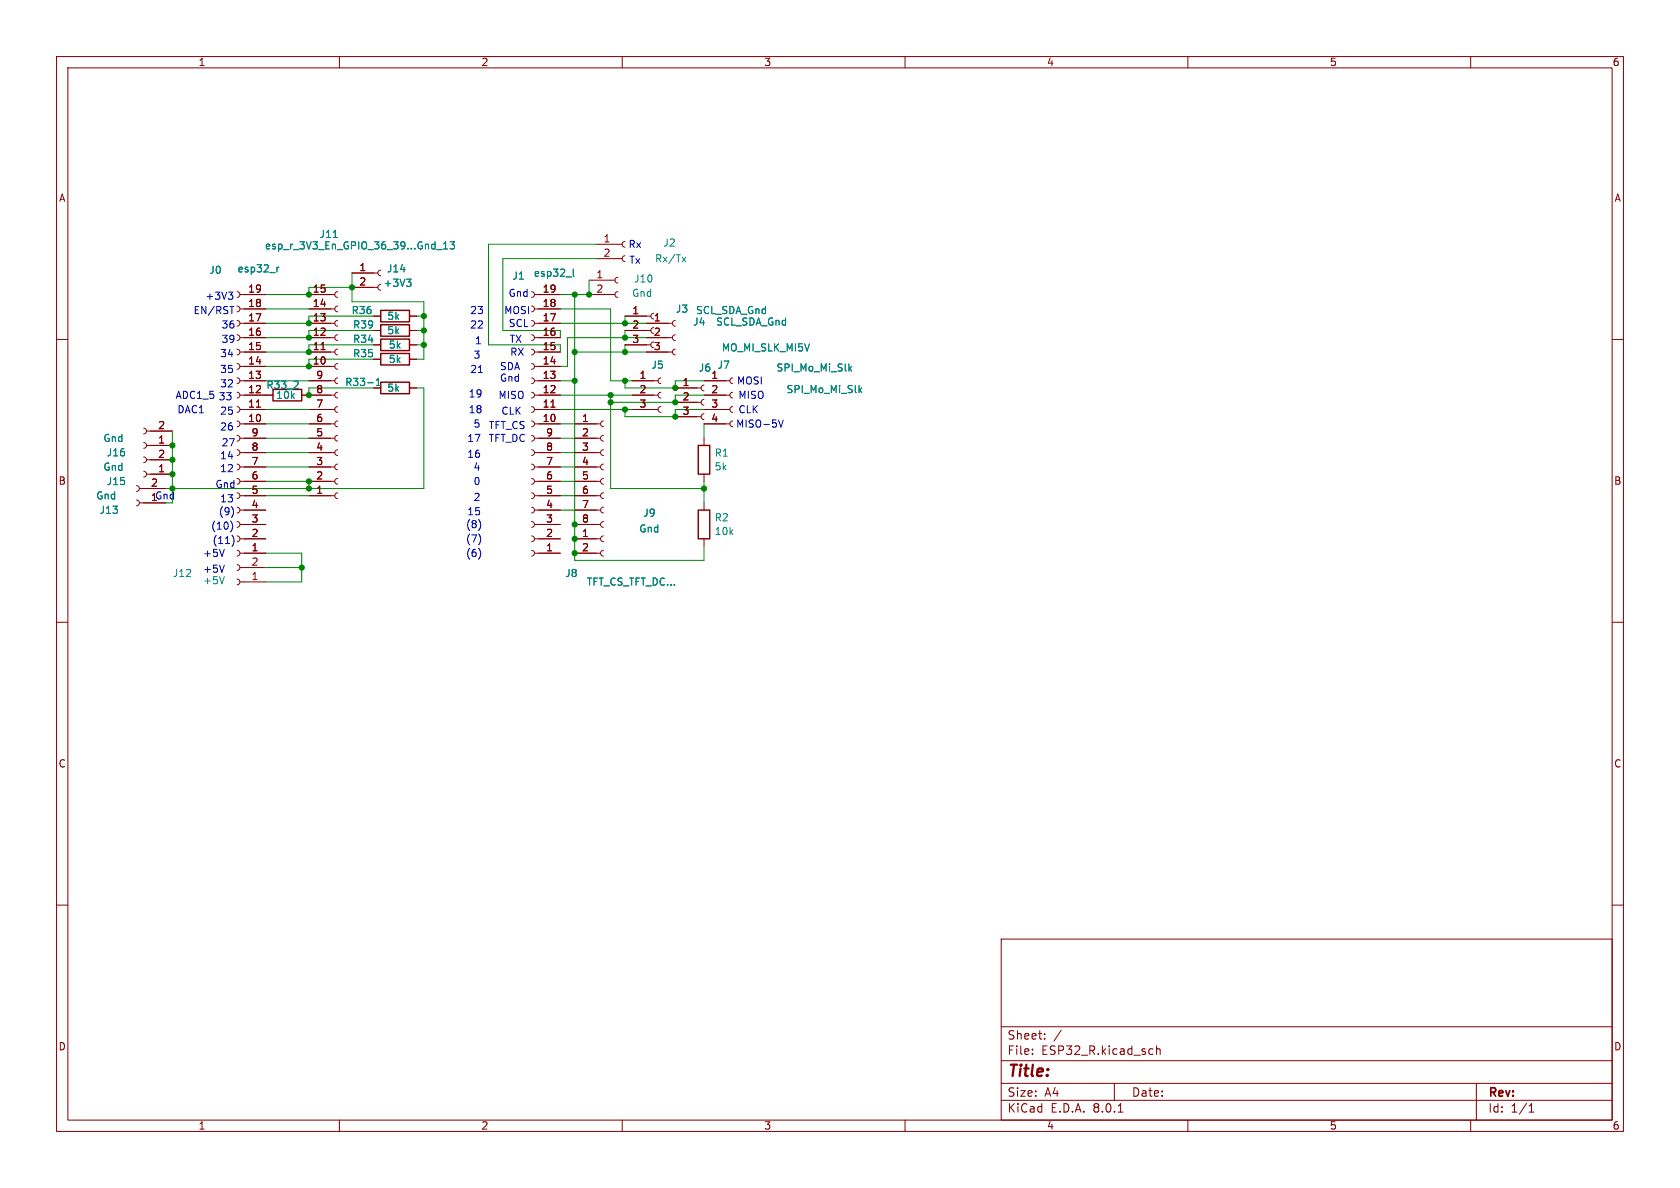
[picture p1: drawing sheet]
<svg xmlns="http://www.w3.org/2000/svg" width="297mm" height="210mm" viewBox="0 0 297 210" stroke-linecap="round" stroke-linejoin="round" font-family="sans-serif">
<g fill="none" stroke="#840000" stroke-width=".18">
<path d="M10 10h277v190h-277zM12 12h273v186h-273zM60 10v2M110 10v2M160 10v2M210 10v2M260 10v2M10 60h2M41.9 51.6l.4 .1 .1 .4-.1 .3-.4 .2M41.9 54.1l.4 .2 .1 .3-.1 .4-.4 .1M41.9 56.6l.4 .2 .1 .4-.1 .3-.4 .2M41.9 59.2l.4 .1 .1 .4-.1 .3-.4 .2"/>
<path d="M42.4 52.1h4.6M42.4 54.6h4.6M42.4 57.2h4.6M42.4 59.7h4.6M54.6 52.1h4.6M54.6 54.6h4.6M54.6 57.2h4.6M54.6 59.7h4.6M59.7 51.6l-.4 .1-.1 .4 .1 .3 .4 .2M59.7 54.1l-.4 .2-.1 .3 .1 .4 .4 .1M59.7 56.6l-.4 .2-.1 .4 .1 .3 .4 .2M59.7 59.2l-.4 .1-.1 .4 .1 .3 .4 .2"/>
<path d="M62.2 50.8h4.6M62.2 48.3h4.6M66 55.9h1.3M66 58.4h1.3M67.3 50.3l-.3 .1-.2 .4 .2 .4 .3 .1M67.3 47.8l-.3 .1-.2 .4 .2 .3 .3 .2M72.4 55.9h1.3M72.4 58.4h1.3M94 51.6l.3 .1 .2 .4-.2 .3-.3 .2M94 54.1l.3 .2 .2 .3-.2 .4-.3 .1M94 56.6l.3 .2 .2 .4-.2 .3-.3 .2M94 59.2l.3 .1 .2 .4-.2 .3-.3 .2"/>
<path d="M94.5 52.1h4.6M94.5 54.6h4.6M94.5 57.2h4.6M94.5 59.7h4.6M104.1 52.1h4.6M104.1 49.5h4.6M105.4 45.7h4.6M105.4 43.2h4.6M109.2 51.6l-.3 .1-.2 .4 .2 .3 .3 .2M109.2 49l-.3 .2-.2 .3 .2 .4 .3 .1M110.5 45.2l-.4 .2-.1 .3 .1 .4 .4 .1M110.5 42.7l-.4 .1-.1 .4 .1 .3 .4 .2"/>
<path d="M110.5 55.9h4.6M110.5 58.4h4.6M114.3 57.2h4.6M114.3 59.7h4.6M119.4 59.2l-.4 .1-.1 .4 .1 .3 .4 .2M119.4 56.6l-.4 .2-.1 .4 .1 .3 .4 .2M285 60h2M25.4 75.7l.4 .1 .1 .4-.1 .4-.4 .1M25.4 78.2l.4 .2 .1 .3-.1 .4-.4 .1M25.9 76.2h4.6M25.9 78.7h4.6M41.9 61.7l.4 .2 .1 .3-.1 .4-.4 .1"/>
<path d="M41.9 64.3l.4 .1 .1 .4-.1 .3-.4 .2M41.9 66.8l.4 .2 .1 .3-.1 .4-.4 .1M41.9 69.3l.4 .2 .1 .4-.1 .3-.4 .2M41.9 71.9l.4 .1 .1 .4-.1 .3-.4 .2M41.9 74.4l.4 .2 .1 .3-.1 .4-.4 .1M41.9 77l.4 .1 .1 .4-.1 .3-.4 .2M41.9 79.5l.4 .2 .1 .3-.1 .4-.4 .1M42.4 77.5h4.6M42.4 74.9h4.6M42.4 62.2h4.6M42.4 64.8h4.6M42.4 67.3h4.6"/>
<path d="M42.4 69.9h5.9M42.4 72.4h4.6M45.3 72h.8M53.3 69.9h5.9M54.6 77.5h4.6M54.6 74.9h4.6M54.6 62.2h4.6M54.6 64.8h4.6M54.6 67.3h4.6M54.6 72.4h4.6M56.8 61.8h.7M59.7 61.7l-.4 .2-.1 .3 .1 .4 .4 .1"/>
<path d="M59.7 64.3l-.4 .1-.1 .4 .1 .3 .4 .2M59.7 66.8l-.4 .2-.1 .3 .1 .4 .4 .1M59.7 69.3l-.4 .2-.1 .4 .1 .3 .4 .2M59.7 71.9l-.4 .1-.1 .4 .1 .3 .4 .2M59.7 74.4l-.4 .2-.1 .3 .1 .4 .4 .1M59.7 77l-.4 .1-.1 .4 .1 .3 .4 .2M59.7 79.5l-.4 .2-.1 .3 .1 .4 .4 .1M66 61h1.3M66 63.5h1.3M66 68.6h1.3M72.4 61h1.3M72.4 63.5h1.3"/>
<path d="M72.4 68.6h1.3M94 61.7l.3 .2 .2 .3-.2 .4-.3 .1M94 64.3l.3 .1 .2 .4-.2 .3-.3 .2M94 66.8l.3 .2 .2 .3-.2 .4-.3 .1M94 69.3l.3 .2 .2 .4-.2 .3-.3 .2M94 71.9l.3 .1 .2 .4-.2 .3-.3 .2M94 74.4l.3 .2 .2 .3-.2 .4-.3 .1M94 77l.3 .1 .2 .4-.2 .3-.3 .2M94 79.5l.3 .2 .2 .3-.2 .4-.3 .1M94.5 77.5h4.6M94.5 74.9h4.6M94.5 62.2h4.6"/>
<path d="M94.5 64.8h4.6M94.5 67.3h4.6M94.5 69.9h4.6M94.5 72.4h4.6M97.4 72h.7M101.6 77.5h4.6M101.6 74.9h4.6M106.7 79.5l-.4 .2-.1 .3 .1 .4 .4 .1M106.7 77l-.4 .1-.1 .4 .1 .3 .4 .2M106.7 74.4l-.4 .2-.1 .3 .1 .4 .4 .1M110.5 61h4.6M111.8 67.3h4.5"/>
<path d="M111.8 69.9h4.5M111.8 72.4h4.5M114.3 62.2h4.6M116.8 71.9l-.3 .1-.2 .4 .2 .3 .3 .2M116.8 69.3l-.3 .2-.2 .4 .2 .3 .3 .2M116.8 66.8l-.3 .2-.2 .3 .2 .4 .3 .1M119.4 61.7l-.4 .2-.1 .3 .1 .4 .4 .1M119.4 73.7h4.6M119.4 71.1h4.6M119.4 68.6h4.6M124.5 73.2l-.4 .1-.1 .4 .1 .3 .4 .2M124.5 70.6l-.4 .2-.1 .3 .1 .4 .4 .1"/>
<path d="M124.5 68.1l-.4 .1-.1 .4 .1 .3 .4 .2M124.5 74.9h4.5M124.5 77.5v1.2M124.5 67.3h4.5M124.5 69.9h4.5M124.5 72.4h4.5M129.5 74.4l-.3 .2-.2 .3 .2 .4 .3 .1M129.5 71.9l-.3 .1-.2 .4 .2 .3 .3 .2M129.5 69.3l-.3 .2-.2 .4 .2 .3 .3 .2M129.5 66.8l-.3 .2-.2 .3 .2 .4 .3 .1M24.1 85.9l.4 .1 .1 .4-.1 .3-.4 .2M24.1 88.4l.4 .1 .1 .4-.1 .4-.4 .1"/>
<path d="M24.6 86.4h4.6M24.6 88.9h4.6M25.4 80.8l.4 .1 .1 .4-.1 .3-.4 .2M25.4 83.3l.4 .2 .1 .3-.1 .4-.4 .1M25.9 81.3h4.6M25.9 83.8h4.6M41.9 99.8l.4 .2 .1 .3-.1 .4-.4 .1M41.9 82l.4 .2 .1 .4-.1 .3-.4 .2M41.9 84.6l.4 .1 .1 .4-.1 .3-.4 .2M41.9 87.1l.4 .2 .1 .3-.1 .4-.4 .1M41.9 89.7l.4 .1 .1 .4-.1 .3-.4 .2M41.9 92.2l.4 .2 .1 .3-.1 .4-.4 .1"/>
<path d="M41.9 94.7l.4 .2 .1 .4-.1 .3-.4 .2M41.9 97.3l.4 .1 .1 .4-.1 .3-.4 .2M42.4 92.7h4.6M42.4 90.2h4.6M42.4 87.6h4.6M42.4 85.1h4.6M42.4 82.6h4.6M42.4 80h4.6M42.4 97.8h4.6M42.4 95.3h4.6M54.6 87.6h4.6M54.6 85.1h4.6"/>
<path d="M54.6 82.6h4.6M54.6 80h4.6M59.7 82l-.4 .2-.1 .4 .1 .3 .4 .2M59.7 84.6l-.4 .1-.1 .4 .1 .3 .4 .2M59.7 87.1l-.4 .2-.1 .3 .1 .4 .4 .1M94 82l.3 .2 .2 .4-.2 .3-.3 .2M94 84.6l.3 .1 .2 .4-.2 .3-.3 .2M94 87.1l.3 .2 .2 .3-.2 .4-.3 .1M94 89.7l.3 .1 .2 .4-.2 .3-.3 .2M94 92.2l.3 .2 .2 .3-.2 .4-.3 .1M94 94.7l.3 .2 .2 .4-.2 .3-.3 .2M94 97.3l.3 .1 .2 .4-.2 .3-.3 .2"/>
<path d="M94.5 92.7h4.6M94.5 90.2h4.6M94.5 87.6h4.6M94.5 85.1h4.6M94.5 82.6h4.6M94.5 80h4.6M94.5 97.8h4.6M94.5 95.3h4.6M101.6 92.7h4.6M101.6 90.2h4.6M101.6 87.6h4.6M101.6 85.1h4.6"/>
<path d="M101.6 82.6h4.6M101.6 80h4.6M101.6 97.8h4.6M101.6 95.3h4.6M106.7 92.2l-.4 .2-.1 .3 .1 .4 .4 .1M106.7 89.7l-.4 .1-.1 .4 .1 .3 .4 .2M106.7 87.1l-.4 .2-.1 .3 .1 .4 .4 .1M106.7 84.6l-.4 .1-.1 .4 .1 .3 .4 .2M106.7 82l-.4 .2-.1 .4 .1 .3 .4 .2M106.7 97.3l-.4 .1-.1 .4 .1 .3 .4 .2M106.7 94.7l-.4 .2-.1 .4 .1 .3 .4 .2M124.5 83.8v1.3"/>
<path d="M124.5 88.9v1.3M124.5 95.3v1.2M10 110h2M41.9 102.4l.4 .1 .1 .4-.1 .3-.4 .2M42.4 100.3h4.6M42.4 102.9h4.6M285 110h2M10 160h2M285 160h2M177 166h108v32h-108zM60 198v2M110 198v2"/>
<path d="M160 198v2M177 194.5h108M177 191.5h108M177 187.5h108M177 181.5h108M182.5 186.3v.1M182.5 185.5v.1M184.7 183.6v.1M184.7 182.8v.1M187.6 182.1l-1.3 2M197 191.5v3M197.7 196.6h.8"/>
<path d="M203.7 185.4l.1 .1M203.8 186.3l-.1 .1M204.5 184.9v1.5M204.5 185.5l.2-.1 .3 .1 .1 .9M210 198v2M260 198v2M261 191.5v6.5M270.3 196.6h.9M270.3 195.5l.4-.4v1.5"/>
</g>
<path d="M67.3 54.9h5.1v2h-5.1zM67.3 57.4h5.1v2h-5.1zM67.3 59.9h5.1v2.1h-5.1zM48.3 68.8h5v2.1h-5zM67.3 62.5h5.1v2h-5.1zM67.3 67.6h5.1v2h-5.1zM123.4 78.7h2.1v5.1h-2.1zM123.4 90.2h2.1v5.1h-2.1z" fill="none" stroke="#840000" stroke-width=".25"/>
<g fill="none" stroke="#008484" stroke-width=".18">
<path d="M49 47.2v.9M49.3 47.2l-.3 .3M58.9 42h.7M71.9 49.3h.8l-.5 .5M72.4 49.8l.3 .3v.3l-.3 .2M77.2 44.1h1M78.4 44h.7M78.4 43.1l.4-.4v1.3M79.6 42.7h.8l-.5 .5 .4 .1v.6l-.2 .1-.5-.1M100.1 49h.9M101.3 47.6v1.1l.2 .1M120.6 45.5l.6 .8"/>
<path d="M121.2 45.5l-.6 .8M66.5 68.1h.8M66.5 67.2l.4-.3v1.2M150.2 65.1l.4 .5M150.6 64.8l-.5 .4M152 68.9l.4 .5M152.4 68.6l-.5 .5M39.7 101.9l-.5 1.3"/>
</g>
<g fill="none" stroke="#0000c2" stroke-width=".18">
<path d="M40.4 51.6h.8l-.5 .5M40.6 54.2h.8M40.9 52.1l.3 .3v.3l-.3 .2M84.6 65.9h.7M137.6 74.2l.5 1.3 .4-1.3M39.7 99.9l-.5 1.3M39.7 97.1l-.5 1.3M40.8 92.2a1.49 1.49 0 0 1 0 1.8M41.1 94.7a1.49 1.49 0 0 1 0 1.8M41.2 90.1v.8M84.9 97.5v.8M84.9 92.4v.8"/>
<path d="M84.9 94.9v.9"/>
</g>
<g fill="none" stroke="#008400" stroke-width=".18">
<path d="M47 54.6h7.6M62.2 48.3v5h12.7v10.2h-1.2M62.2 50.8h-7.6v1.3h-7.6M66 58.4h-11.4v1.3h-7.6M66 55.9h-11.4v1.3h-7.6M73.7 58.4h1.2M73.7 55.9h1.2M99.1 54.6h8.8v12.7h3.9M99.1 57.2h15.2M101.6 52.1v47h22.9v-2.6M104.1 49.5v2.6h-5M105.4 45.7h-16.5v12.7h10.2v1.3"/>
<path d="M105.4 43.2h-19v17.8h12.7v1.2M110.5 55.9v1.3M110.5 58.4v1.3M114.3 59.7h-14v5.1h-1.2M30.5 76.2v12.7M47 74.9h7.6M47 67.3h7.6M47 77.5h7.6M47 72.4h7.6M66 63.5h-11.4v1.3h-7.6M66 61h-11.4v1.2h-7.6M66 68.6h-11.4v1.3"/>
<path d="M73.7 68.6h1.2v17.8h-45.7M73.7 61h1.2M99.1 74.9h2.5M99.1 67.3h2.5M99.1 77.5h2.5M99.1 72.4h12.7M99.1 69.9h12.7M101.6 62.2h12.7M107.9 69.9v16.5h16.6M110.5 67.3v1.3h8.9v-1.3h5.1M110.5 61v1.2M110.5 72.4v1.3h8.9v-1.3h5.1"/>
<path d="M124.5 74.9v2.6M124.5 69.9h-5.1v1.2h-11.5M47 80h7.6M47 82.6h7.6M47 85.1h7.6v1.3M47 97.8h6.3v5.1h-6.3M47 87.6h7.6M99.1 80h2.5M99.1 82.6h2.5M99.1 87.6h2.5M99.1 85.1h2.5M99.1 90.2h2.5"/>
<path d="M124.5 85.1v3.8M47 100.3h6.3"/>
</g>
<g fill="#008400" stroke="#008400" stroke-width=".18">
<circle cx="30.5" cy="86.4" r=".46"/>
<circle cx="30.5" cy="78.7" r=".46"/>
<circle cx="30.5" cy="81.3" r=".46"/>
<circle cx="30.5" cy="83.8" r=".46"/>
<circle cx="53.3" cy="100.3" r=".46"/>
<circle cx="110.5" cy="62.2" r=".46"/>
<circle cx="110.5" cy="59.7" r=".46"/>
<circle cx="101.6" cy="52.1" r=".46"/>
<circle cx="104.1" cy="52.1" r=".46"/>
<circle cx="101.6" cy="62.2" r=".46"/>
<circle cx="110.5" cy="57.2" r=".46"/>
<circle cx="107.9" cy="71.1" r=".46"/>
<circle cx="110.5" cy="72.4" r=".46"/>
<circle cx="107.9" cy="69.9" r=".46"/>
<circle cx="101.6" cy="67.3" r=".46"/>
<circle cx="101.6" cy="95.3" r=".46"/>
<circle cx="101.6" cy="97.8" r=".46"/>
<circle cx="101.6" cy="92.7" r=".46"/>
<circle cx="124.5" cy="86.4" r=".46"/>
<circle cx="74.9" cy="61" r=".46"/>
<circle cx="54.6" cy="52.1" r=".46"/>
<circle cx="54.6" cy="57.2" r=".46"/>
<circle cx="62.2" cy="50.8" r=".46"/>
<circle cx="54.6" cy="59.7" r=".46"/>
<circle cx="74.9" cy="55.9" r=".46"/>
<circle cx="74.9" cy="58.4" r=".46"/>
<circle cx="110.5" cy="67.3" r=".46"/>
<circle cx="54.6" cy="62.2" r=".46"/>
<circle cx="54.6" cy="64.8" r=".46"/>
<circle cx="54.6" cy="86.4" r=".46"/>
<circle cx="54.6" cy="85.1" r=".46"/>
<circle cx="54.6" cy="69.9" r=".46"/>
<circle cx="119.4" cy="68.6" r=".46"/>
<circle cx="119.4" cy="71.1" r=".46"/>
<circle cx="119.4" cy="73.7" r=".46"/>
</g>
<text font-size="2.8" fill="#840000" x="178" y="190.9">Title:</text>
<g font-size="2.1" fill="#840000">
<text x="178" y="184">Sheet:</text>
<text x="178" y="186.7">File:</text>
<text x="184.1" y="186.7">ESP32_R.kicad_sch</text>
<text x="178" y="196.9">KiCad</text>
<text x="178" y="194.1">Size:</text>
<text x="184.7" y="194.1">A4</text>
<text x="185.7" y="196.9">E.D.A.</text>
<text x="193.3" y="196.9">8.0.1</text>
<text x="200" y="194.1">Date:</text>
<text x="263" y="194.3">Rev:</text>
<text x="263" y="196.9">Id:</text>
<text x="267.1" y="196.9">1/1</text>
</g>
<g font-size="1.8" fill="#840000">
<text x="35" y="11.9">1</text>
<text x="85" y="11.9">2</text>
<text x="135" y="11.9">3</text>
<text x="185" y="11.9">4</text>
<text x="235" y="11.9">5</text>
<text x="285" y="11.9">6</text>
<text x="10.3" y="35.9">A</text>
<text x="285.3" y="35.9">A</text>
<text x="106.6" y="42.9">1</text>
<text x="106.6" y="45.5">2</text>
<text x="43.8" y="51.8">19</text>
<text x="55.2" y="51.8">15</text>
<text x="63.4" y="48">1</text>
<text x="63.4" y="50.5">2</text>
<text x="95.8" y="51.8">19</text>
<text x="105.3" y="49.3">1</text>
<text x="105.3" y="51.8">2</text>
<text x="43.8" y="59.4">16</text>
<text x="43.8" y="56.9">17</text>
<text x="43.8" y="54.4">18</text>
<text x="55.2" y="59.4">12</text>
<text x="55.2" y="56.9">13</text>
<text x="55.2" y="54.4">14</text>
<text x="95.8" y="59.4">16</text>
<text x="95.8" y="56.9">17</text>
<text x="95.8" y="54.4">18</text>
<text x="111.7" y="55.6">1</text>
<text x="111.7" y="58.2">2</text>
<text x="115.5" y="56.9">1</text>
<text x="115.5" y="59.4">2</text>
<text x="43.8" y="64.5">14</text>
<text x="43.8" y="62">15</text>
<text x="55.2" y="64.5">10</text>
<text x="55.2" y="62">11</text>
<text x="95.8" y="64.5">14</text>
<text x="95.8" y="62">15</text>
<text x="111.7" y="60.7">3</text>
<text x="115.5" y="62">3</text>
<text x="43.8" y="69.6">12</text>
<text x="43.8" y="67.1">13</text>
<text x="55.8" y="69.6">8</text>
<text x="55.8" y="67.1">9</text>
<text x="95.8" y="69.6">12</text>
<text x="95.8" y="67.1">13</text>
<text x="113" y="67.1">1</text>
<text x="113" y="69.6">2</text>
<text x="120.6" y="68.3">1</text>
<text x="120.6" y="70.9">2</text>
<text x="125.7" y="69.6">2</text>
<text x="27.9" y="75.9">2</text>
<text x="43.8" y="74.7">10</text>
<text x="43.8" y="72.1">11</text>
<text x="44.4" y="77.2">9</text>
<text x="55.8" y="77.2">5</text>
<text x="55.8" y="74.7">6</text>
<text x="55.8" y="72.1">7</text>
<text x="95.8" y="74.7">10</text>
<text x="95.8" y="72.1">11</text>
<text x="96.4" y="77.2">9</text>
<text x="102.8" y="74.7">1</text>
<text x="102.8" y="77.2">2</text>
<text x="113" y="72.1">3</text>
<text x="120.6" y="73.4">3</text>
<text x="125.7" y="72.1">3</text>
<text x="125.7" y="74.7">4</text>
<text x="27.9" y="78.5">1</text>
<text x="27.9" y="83.6">1</text>
<text x="27.9" y="81">2</text>
<text x="44.4" y="82.3">7</text>
<text x="44.4" y="79.8">8</text>
<text x="55.8" y="82.3">3</text>
<text x="55.8" y="79.8">4</text>
<text x="96.4" y="82.3">7</text>
<text x="96.4" y="79.8">8</text>
<text x="102.8" y="79.8">3</text>
<text x="102.8" y="82.3">4</text>
<text x="10.3" y="85.9">B</text>
<text x="26.6" y="86.1">2</text>
<text x="26.6" y="88.6">1</text>
<text x="44.4" y="89.9">4</text>
<text x="44.4" y="87.4">5</text>
<text x="44.4" y="84.8">6</text>
<text x="55.8" y="87.4">1</text>
<text x="55.8" y="84.8">2</text>
<text x="96.4" y="89.9">4</text>
<text x="96.4" y="87.4">5</text>
<text x="96.4" y="84.8">6</text>
<text x="102.8" y="84.8">5</text>
<text x="102.8" y="87.4">6</text>
<text x="102.8" y="89.9">7</text>
<text x="285.3" y="85.9">B</text>
<text x="44.4" y="95">2</text>
<text x="44.4" y="92.5">3</text>
<text x="96.4" y="95">2</text>
<text x="96.4" y="92.5">3</text>
<text x="102.8" y="92.5">8</text>
<text x="102.8" y="95">1</text>
<text x="44.4" y="100.1">2</text>
<text x="44.4" y="97.5">1</text>
<text x="96.4" y="97.5">1</text>
<text x="102.8" y="97.5">2</text>
<text x="44.4" y="102.6">1</text>
<text x="10.3" y="135.9">C</text>
<text x="285.3" y="135.9">C</text>
<text x="10.3" y="185.9">D</text>
<text x="285.3" y="185.9">D</text>
<text x="35" y="199.9">1</text>
<text x="85" y="199.9">2</text>
<text x="135" y="199.9">3</text>
<text x="185" y="199.9">4</text>
<text x="235" y="199.9">5</text>
<text x="285" y="199.9">6</text>
</g>
<g font-size="1.8" fill="#008484">
<text x="46.7" y="44.3">esp_r_3V3_En_GPIO_36_39...Gnd_13</text>
<text x="56.4" y="42.3">J11</text>
<text x="115.7" y="46.6">Rx/Tx</text>
<text x="117.2" y="43.8">J2</text>
<text x="36.9" y="48.6">J0</text>
<text x="41.9" y="48.4">esp32_r</text>
<text x="67.7" y="50.9">+3V3</text>
<text x="68.3" y="48.4">J14</text>
<text x="90.5" y="49.6">J1</text>
<text x="94.3" y="49.1">esp32_l</text>
<text x="111.7" y="52.7">Gnd</text>
<text x="112" y="50.1">J10</text>
<text x="62.1" y="55.7">R36</text>
<text x="62.3" y="58.3">R39</text>
<text x="68.4" y="56.7">5k</text>
<text x="68.4" y="59.3">5k</text>
<text x="119.4" y="55.5">J3</text>
<text x="122.4" y="57.8">J4</text>
<text x="122.9" y="55.7">SCL_SDA_Gnd</text>
<text x="126.5" y="57.8">SCL_SDA_Gnd</text>
<text x="62.3" y="60.8">R34</text>
<text x="62.3" y="63.3">R35</text>
<text x="68.6" y="61.8">5k</text>
<text x="68.6" y="64.4">5k</text>
<text x="115.1" y="65.4">J5</text>
<text x="123.5" y="65.9">J6</text>
<text x="126.8" y="65.4">J7</text>
<text x="127.5" y="62.3">MO_MI_SLK_MI5V</text>
<text x="137.2" y="65.9">SPI_Mo_Mi_Slk</text>
<text x="47" y="68.9">R33_2</text>
<text x="48.7" y="70.7">10k</text>
<text x="60.9" y="68.4">R33-1</text>
<text x="68.4" y="69.4">5k</text>
<text x="125.7" y="67.1">1</text>
<text x="138.9" y="69.7">SPI_Mo_Mi_Slk</text>
<text x="18.2" y="78.3">Gnd</text>
<text x="18.2" y="83.4">Gnd</text>
<text x="18.8" y="80.9">J16</text>
<text x="126.2" y="80.9">R1</text>
<text x="126.2" y="83.4">5k</text>
<text x="16.9" y="88.5">Gnd</text>
<text x="18.8" y="86">J15</text>
<text x="17.5" y="91">J13</text>
<text x="112.9" y="94.3">Gnd</text>
<text x="113.6" y="91.5">J9</text>
<text x="126.2" y="92.4">R2</text>
<text x="126.2" y="94.8">10k</text>
<text x="30.5" y="102.2">J12</text>
<text x="35.8" y="103.5">+5V</text>
<text x="99.8" y="102.2">J8</text>
<text x="103.6" y="103.7">TFT_CS_TFT_DC...</text>
</g>
<g font-size="1.8" fill="#0000c2">
<text x="111" y="44">Rx</text>
<text x="111.2" y="46.8">Tx</text>
<text x="36.2" y="53.2">+3V3</text>
<text x="89.8" y="52.7">Gnd</text>
<text x="34.1" y="55.7">EN/RST</text>
<text x="39.1" y="58.3">36</text>
<text x="83" y="55.7">23</text>
<text x="83" y="58.3">22</text>
<text x="89" y="55.7">MOSI</text>
<text x="89.8" y="58">SCL</text>
<text x="38.8" y="63.4">34</text>
<text x="39.1" y="60.8">39</text>
<text x="83.6" y="63.6">3</text>
<text x="83.9" y="61.1">1</text>
<text x="88.3" y="65.6">SDA</text>
<text x="90" y="60.8">TX</text>
<text x="90.1" y="63.1">RX</text>
<text x="30.9" y="70.7">ADC1_5</text>
<text x="38.6" y="71">33</text>
<text x="38.8" y="66.1">35</text>
<text x="38.8" y="68.7">32</text>
<text x="82.8" y="70.5">19</text>
<text x="83" y="66.1">21</text>
<text x="88" y="70.7">MISO</text>
<text x="88.3" y="67.7">Gnd</text>
<text x="130.2" y="68.2">MOSI</text>
<text x="130.4" y="70.7">MISO</text>
<text x="31.3" y="73.3">DAC1</text>
<text x="38.8" y="76.3">26</text>
<text x="38.8" y="73.5">25</text>
<text x="82.8" y="73.3">18</text>
<text x="83.6" y="75.8">5</text>
<text x="86.3" y="76.1">TFT_CS</text>
<text x="88.5" y="73.5">CLK</text>
<text x="130" y="75.8">MISO-5V</text>
<text x="130.4" y="73.3">CLK</text>
<text x="38.8" y="83.7">12</text>
<text x="38.8" y="81.4">14</text>
<text x="39.1" y="79.1">27</text>
<text x="82.5" y="78.3">17</text>
<text x="82.5" y="81.1">16</text>
<text x="83.6" y="83.4">4</text>
<text x="86.3" y="78.3">TFT_DC</text>
<text x="38" y="86.5">Gnd</text>
<text x="38.8" y="89">13</text>
<text x="83.6" y="86">0</text>
<text x="83.6" y="88.8">2</text>
<text x="37.2" y="93.8">(10)</text>
<text x="38.6" y="91.3">(9)</text>
<text x="82.3" y="93.6">(8)</text>
<text x="82.5" y="91.3">15</text>
<text x="35.8" y="101.5">+5V</text>
<text x="35.8" y="98.7">+5V</text>
<text x="37.5" y="96.4">(11)</text>
<text x="82.3" y="98.7">(6)</text>
<text x="82.3" y="96.1">(7)</text>
</g>
<text font-size="1.8" fill="#008400" x="26.6" y="88.6">1Gnd</text>
</svg>
